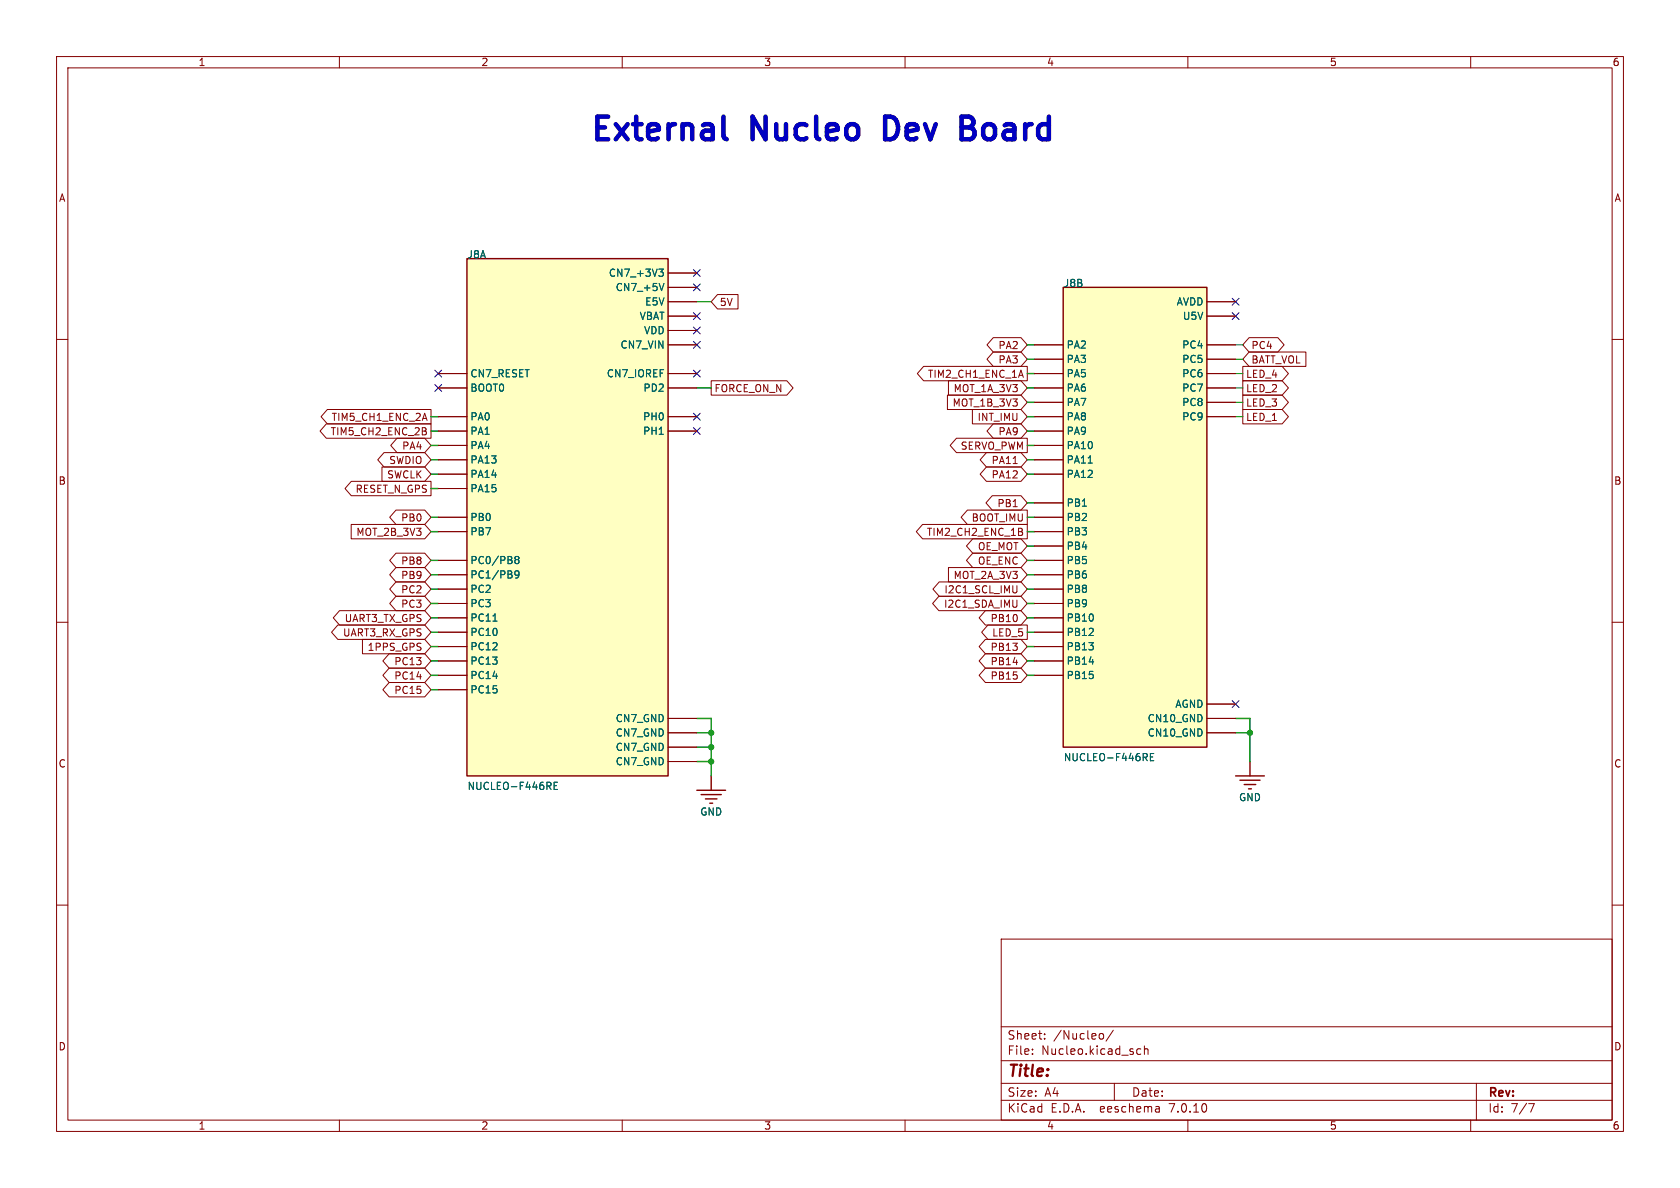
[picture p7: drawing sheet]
<svg xmlns="http://www.w3.org/2000/svg" width="297mm" height="210mm" viewBox="0 0 297 210" stroke-linecap="round" stroke-linejoin="round" font-family="sans-serif">
<g fill="none" stroke="#840000" stroke-width=".18">
<path d="M10 10h277v190h-277zM12 12h273v186h-273zM60 10v2M110 10v2M160 10v2M210 10v2M260 10v2M10 60h2M118.1 53.3h5.1M118.1 55.9h5.1M118.1 48.3h5.1M118.1 50.8h5.1"/>
<path d="M118.1 58.4h5.1M126.8 52.1h3.7v2.5h-3.7l-1.1-1.3zM175.6 59.7h4.9l1.1 1.3-1.1 1.2h-4.9l-1.1-1.2zM213.4 53.3h5M213.4 55.9h5M220.8 59.7h5.1l1.1 1.3-1.1 1.2h-5.1l-1.1-1.2zM285 60h2M57.7 74.9h18.5v2.6h-18.5l-1.1-1.3zM57.9 72.4h18.3v2.5h-18.3l-1.1-1.2zM70.2 77.5h4.9l1.1 1.2-1.1 1.3h-4.9l-1.1-1.3zM75.3 76.3l.1 .1-.1 .4M75.3 75.7v.4"/>
<path d="M77.5 73.7h5M77.5 66h5M77.5 68.6h5M77.5 76.2h5M77.5 78.7h5M118.1 73.7h5.1M118.1 66h5.1M118.1 68.6h5.1M118.1 76.2h5.1M118.1 61h5.1M125.7 67.3h13.4l1.1 1.3-1.1 1.3h-13.4zM163.3 64.8h18.3v2.5h-18.3l-1.1-1.3z"/>
<path d="M167.5 69.8h13l1.1 1.3-1.1 1.3h-13zM167.7 67.3h12.8l1.1 1.3-1.1 1.3h-12.8zM169.1 77.5h12.5v2.5h-12.5l-1.1-1.3zM171.9 72.4h8.6l1.1 1.3-1.1 1.2h-8.6zM175.6 74.9h4.9l1.1 1.3-1.1 1.3h-4.9l-1.1-1.3zM175.6 62.2h4.9l1.1 1.3-1.1 1.3h-4.9l-1.1-1.3zM182.9 73.7h5.1M182.9 66h5.1M182.9 68.6h5.1M182.9 71.1h5.1M182.9 76.2h5.1M182.9 78.7h5.1"/>
<path d="M182.9 61h5.1M182.9 63.5h5.1M213.4 73.7h5M213.4 66h5M213.4 68.6h5M213.4 71.1h5M213.4 61h5M213.4 63.5h5M219.7 72.4h7l1.1 1.3-1.1 1.2h-7zM219.7 69.8h7l1.1 1.3-1.1 1.3h-7zM219.7 67.3h7l1.1 1.3-1.1 1.3h-7zM219.7 64.8h7l1.1 1.2-1.1 1.3h-7z"/>
<path d="M220.8 62.2h10.1v2.6h-10.1l-1.1-1.3zM62.1 92.7h13l1.1 1.3-1.1 1.3h-13zM62.1 85.1h14.1v2.5h-14.1l-1.1-1.2zM67.5 82.5h7.6l1.1 1.3-1.1 1.3h-7.6zM67.9 80h7.2l1.1 1.3-1.1 1.3h-7.2l-1.1-1.3zM70 90.2h5.1l1.1 1.2-1.1 1.3h-5.1l-1.1-1.3zM70 97.8h5.1l1.1 1.3-1.1 1.2h-5.1l-1.1-1.2zM77.5 83.8h5M77.5 81.3h5M77.5 91.4h5M77.5 99.1h5M77.5 94h5"/>
<path d="M77.5 86.4h5M163.1 92.7h18.5v2.6h-18.5l-1.1-1.3zM171 90.2h10.6v2.5h-10.6l-1.1-1.3zM172 97.8h8.5l1.1 1.3-1.1 1.2h-8.5l-1.1-1.2zM172 95.2h8.5l1.1 1.3-1.1 1.3h-8.5l-1.1-1.3zM174.4 80h6.1l1.1 1.3-1.1 1.3h-6.1l-1.1-1.3zM174.4 82.5h6.1l1.1 1.3-1.1 1.3h-6.1l-1.1-1.3zM175.4 87.6h5.1l1.1 1.3-1.1 1.3h-5.1l-1.1-1.3zM179.1 82h.7M180.7 94l.1 .2-.1 .4M180.7 93.5v.4M182.9 83.8h5.1"/>
<path d="M182.9 81.3h5.1M182.9 91.4h5.1M182.9 88.9h5.1M182.9 96.5h5.1M182.9 99.1h5.1M182.9 94h5.1M10 110h2M59.7 110.5h15.4l1.1 1.3-1.1 1.2h-15.4l-1.1-1.2zM60 107.9h15.1l1.1 1.3-1.1 1.3h-15.1l-1.1-1.3zM64.1 113h11l1.1 1.3-1.1 1.3h-11zM68.8 118.1h6.3l1.1 1.3-1.1 1.3h-6.3l-1.1-1.3zM68.8 115.6h6.3l1.1 1.2-1.1 1.3h-6.3l-1.1-1.3z"/>
<path d="M70 100.3h5.1l1.1 1.3-1.1 1.3h-5.1l-1.1-1.3zM70 102.9h5.1l1.1 1.2-1.1 1.3h-5.1l-1.1-1.3zM70 105.4h5.1l1.1 1.3-1.1 1.3h-5.1l-1.1-1.3zM77.5 111.8h5M77.5 101.6h5M77.5 109.2h5M77.5 119.4h5M77.5 116.8h5M77.5 104.1h5M77.5 114.3h5M77.5 106.7h5M166 105.4h14.5l1.1 1.3-1.1 1.3h-14.5l-1.1-1.3z"/>
<path d="M166 102.9h14.5l1.1 1.2-1.1 1.3h-14.5l-1.1-1.3zM167.7 100.3h12.8l1.1 1.3-1.1 1.3h-12.8zM174.2 113h6.3l1.1 1.3-1.1 1.3h-6.3l-1.1-1.3zM174.2 115.6h6.3l1.1 1.2-1.1 1.3h-6.3l-1.1-1.3zM174.2 118.1h6.3l1.1 1.3-1.1 1.3h-6.3l-1.1-1.3zM174.2 107.9h6.3l1.1 1.3-1.1 1.3h-6.3l-1.1-1.3zM174.7 110.5h6.9v2.5h-6.9l-1.2-1.2zM179.8 103.5l-.1 1.2M182.9 111.8h5.1M182.9 101.6h5.1M182.9 109.2h5.1M182.9 119.4h5.1"/>
<path d="M182.9 116.8h5.1M182.9 104.1h5.1M182.9 114.3h5.1M182.9 106.7h5.1M285 110h2M68.8 120.6h6.3l1.1 1.3-1.1 1.3h-6.3l-1.1-1.3zM77.5 121.9h5M118.1 129.5h5.1M118.1 127h5.1M118.1 132.1h5.1M118.1 134.6h5.1M213.4 129.5h5"/>
<path d="M213.4 124.5h5M213.4 127h5M10 160h2M285 160h2M177 166h108v32h-108zM60 198v2M110 198v2M160 198v2M177 194.5h108M177 191.5h108M177 187.5h108M177 181.5h108"/>
<path d="M182.5 186.3v.1M182.5 185.5v.1M184.7 183.6v.1M184.7 182.8v.1M194.6 182.7l.4 .1 .1 .2-.1 .6-.4 .1M196.8 182.1l-1.3 2M197 191.5v3M201 186.3l.2 .1 .5-.1M201.7 185.5l-.5-.1-.2 .1M202.3 185.5l.2-.1 .4 .1 .1 .9M202.3 184.9v1.5M204.9 195.7l.1 .9"/>
<path d="M205 196.5l-.2 .1M205 196h-.2M210 198v2M260 198v2M261 191.5v6.5M270.2 195.1h1l-.6 1.5"/>
</g>
<g fill="#ffffc2" stroke="#ffffc2" stroke-width=".18">
<path d="M188 50.8h25.4v81.3h-25.4z"/>
<path d="M82.5 45.7h35.6v91.5h-35.6z"/>
</g>
<path d="M82.5 45.7h35.6v91.5h-35.6zM188 50.8h25.4v81.3h-25.4zM123.2 139.7h5.1M125.7 137.2v2.5M218.4 137.2h5.1M219.2 137.9h3.6M220 138.7h2M220.7 139.4h.5M221 134.6v2.6M124 140.5h3.5M124.7 141.2h2M125.5 142h.5" fill="none" stroke="#840000" stroke-width=".25"/>
<path d="M116.5 47.6h.8l-.5 .5 .4 .1 .1 .4-.3 .2h-.3M117.4 50.1l-.4 1.3M91.3 98.9l-.3-.2 .3-.3h.2l.2 .2-.2 .3M91.3 98.9l-.3 .3 .1 .3 .2 .1h.3l.1-.2v-.2l-.2-.3M91.3 98.9h.2M192.4 81.9h.7M87.1 109.8h.8M91.7 101.5l-.2 .2-.4-.1-.1-.1 .1-.5 .4-.1 .2 .1a.84 .84 0 0 1-.3 1.2h-.3M98 138.9h.4M98.6 138.3h-.6v1.3h.6M203.4 133.8h.4M204 133.2h-.6v1.3h.6" fill="none" stroke="#006464" stroke-width=".18"/>
<path d="M127.9 20.6v3.4l.2 .4 .4 .2M157.4 20.6h-.9v4h.9M170 20.6h1.3l.6 .4M170 22.5h1.3M171.3 22.5l.6 .2M171.9 24.4l-.4 .2h-1.5M171.9 22.1l-.6 .4" fill="none" stroke="#0000c2" stroke-width=".8"/>
<g fill="none" stroke="#009600" stroke-width=".25">
<path d="M76.2 73.7h1.3M76.2 76.2h1.3M76.2 78.7h1.3M123.2 68.6h2.5M181.6 68.6h1.3M181.6 66h1.3M181.6 71.1h1.3M181.6 73.7h1.3M181.6 76.2h1.3M181.6 78.7h1.3M181.6 63.5h1.3M181.6 61h1.3"/>
<path d="M76.2 83.8h1.3M76.2 81.3h1.3M76.2 99.1h1.3M76.2 94h1.3M76.2 91.4h1.3M76.2 86.4h1.3M181.6 83.8h1.3M181.6 81.3h1.3M181.6 88.9h1.3M181.6 99.1h1.3M181.6 94h1.3M181.6 91.4h1.3"/>
<path d="M181.6 96.5h1.3M76.2 114.3h1.3M76.2 119.4h1.3M76.2 116.8h1.3M76.2 109.2h1.3M76.2 101.6h1.3M76.2 111.8h1.3M76.2 106.7h1.3M76.2 104.1h1.3M181.6 114.3h1.3M181.6 119.4h1.3M181.6 116.8h1.3"/>
<path d="M181.6 109.2h1.3M181.6 101.6h1.3M181.6 111.8h1.3M181.6 106.7h1.3M181.6 104.1h1.3M76.2 121.9h1.3M123.2 129.5h2.5M123.2 127h2.5v10.2M123.2 134.6h2.5M123.2 132.1h2.5M218.4 129.5h2.6M218.4 127h2.6v7.6"/>
</g>
<path d="M123.2 53.3h2.5M218.4 63.5h1.3M218.4 61h1.3M218.4 71.1h1.3M218.4 73.7h1.3M218.4 66h1.3M218.4 68.6h1.3" fill="none" stroke="#009600" stroke-width=".18"/>
<g fill="none" stroke="#000084" stroke-width=".18">
<path d="M122.6 57.8l1.2 1.2M122.6 50.2l1.2 1.2M122.6 47.7l1.2 1.2M122.6 55.3l1.2 1.2M123.8 57.8l-1.2 1.2M123.8 50.2l-1.2 1.2M123.8 47.7l-1.2 1.2M123.8 55.3l-1.2 1.2M217.8 55.3l1.2 1.2M217.8 52.7l1.2 1.2M219 55.3l-1.2 1.2M219 52.7l-1.2 1.2"/>
<path d="M76.9 65.4l1.2 1.2M76.9 68l1.2 1.2M78.1 65.4l-1.2 1.2M78.1 68l-1.2 1.2M122.6 60.4l1.2 1.2M122.6 75.6l1.2 1.2M122.6 73.1l1.2 1.2M122.6 65.4l1.2 1.2M123.8 60.4l-1.2 1.2M123.8 75.6l-1.2 1.2M123.8 73.1l-1.2 1.2M123.8 65.4l-1.2 1.2"/>
<path d="M217.8 123.9l1.2 1.2M219 123.9l-1.2 1.2"/>
</g>
<g fill="#009600" stroke="#009600" stroke-width=".18">
<circle cx="221" cy="129.5" r=".46"/>
<circle cx="125.7" cy="132.1" r=".46"/>
<circle cx="125.7" cy="134.6" r=".46"/>
<circle cx="125.7" cy="129.5" r=".46"/>
</g>
<g font-size="5.6" fill="#0000c2">
<text x="104.1" y="25.2">External</text>
<text x="133.2" y="25.2">Nucleo</text>
<text x="158.2" y="25.2">Dev</text>
<text x="173.3" y="25.2">Board</text>
</g>
<text font-size="2.8" fill="#840000" x="178" y="190.9">Title:</text>
<g font-size="2.1" fill="#840000">
<text x="178" y="184">Sheet:</text>
<text x="186.2" y="184">/Nucleo/</text>
<text x="178" y="186.7">File:</text>
<text x="184.1" y="186.7">Nucleo.kicad_sch</text>
<text x="178" y="196.9">KiCad</text>
<text x="178" y="194.1">Size:</text>
<text x="184.7" y="194.1">A4</text>
<text x="185.7" y="196.9">E.D.A.</text>
<text x="194.6" y="196.9">eeschema</text>
<text x="200" y="194.1">Date:</text>
<text x="207" y="196.9">7.0.10</text>
<text x="263" y="194.3">Rev:</text>
<text x="263" y="196.9">Id:</text>
<text x="267.1" y="196.9">7/7</text>
</g>
<g font-size="1.8" fill="#840000">
<text x="35" y="11.9">1</text>
<text x="85" y="11.9">2</text>
<text x="135" y="11.9">3</text>
<text x="185" y="11.9">4</text>
<text x="235" y="11.9">5</text>
<text x="285" y="11.9">6</text>
<text x="10.3" y="35.9">A</text>
<text x="285.3" y="35.9">A</text>
<text x="127.2" y="54.3">5V</text>
<text x="176.4" y="61.9">PA2</text>
<text x="176.4" y="64.5">PA3</text>
<text x="221.1" y="61.9">PC4</text>
<text x="221.1" y="64.5">BATT_VOL</text>
<text x="126.2" y="69.5">FORCE_ON_N</text>
<text x="163.9" y="67">TIM2_CH1_ENC_1A</text>
<text x="168.5" y="69.5">MOT_1A_3V3</text>
<text x="220.2" y="69.5">LED_2</text>
<text x="220.2" y="67">LED_4</text>
<text x="58.3" y="77.2">TIM5_CH2_ENC_2B</text>
<text x="58.5" y="74.6">TIM5_CH1_ENC_2A</text>
<text x="168.3" y="72.1">MOT_1B_3V3</text>
<text x="172.7" y="74.6">INT_IMU</text>
<text x="176.4" y="77.2">PA9</text>
<text x="220.2" y="74.6">LED_1</text>
<text x="220.2" y="72.1">LED_3</text>
<text x="68.7" y="82.2">SWDIO</text>
<text x="71" y="79.7">PA4</text>
<text x="169.7" y="79.7">SERVO_PWM</text>
<text x="175.2" y="82.2">PA11</text>
<text x="10.3" y="85.9">B</text>
<text x="62.8" y="87.3">RESET_N_GPS</text>
<text x="68.3" y="84.8">SWCLK</text>
<text x="175.2" y="84.8">PA12</text>
<text x="176.2" y="89.9">PB1</text>
<text x="285.3" y="85.9">B</text>
<text x="62.9" y="94.9">MOT_2B_3V3</text>
<text x="70.8" y="92.4">PB0</text>
<text x="163.8" y="94.9">TIM2_CH2_ENC_1B</text>
<text x="171.7" y="92.4">BOOT_IMU</text>
<text x="70.8" y="100">PB8</text>
<text x="172.8" y="100">OE_ENC</text>
<text x="172.8" y="97.5">OE_MOT</text>
<text x="70.8" y="102.6">PB9</text>
<text x="70.8" y="105.1">PC2</text>
<text x="70.8" y="107.6">PC3</text>
<text x="166.8" y="107.6">I2C1_SDA_IMU</text>
<text x="166.9" y="105.1">I2C1_SCL_IMU</text>
<text x="168.5" y="102.6">MOT_2A_3V3</text>
<text x="60.5" y="112.7">UART3_RX_GPS</text>
<text x="60.8" y="110.2">UART3_TX_GPS</text>
<text x="175" y="110.2">PB10</text>
<text x="175.3" y="112.7">LED_5</text>
<text x="64.9" y="115.3">1PPS_GPS</text>
<text x="69.6" y="117.8">PC13</text>
<text x="175" y="115.3">PB13</text>
<text x="175" y="117.8">PB14</text>
<text x="69.6" y="122.9">PC15</text>
<text x="69.6" y="120.3">PC14</text>
<text x="175" y="120.3">PB15</text>
<text x="10.3" y="135.9">C</text>
<text x="285.3" y="135.9">C</text>
<text x="10.3" y="185.9">D</text>
<text x="285.3" y="185.9">D</text>
<text x="35" y="199.9">1</text>
<text x="85" y="199.9">2</text>
<text x="135" y="199.9">3</text>
<text x="185" y="199.9">4</text>
<text x="235" y="199.9">5</text>
<text x="285" y="199.9">6</text>
</g>
<g font-size="1.8" fill="#006464">
<text x="82.6" y="45.9">J8A</text>
<text x="107.5" y="49.1">CN7_+3V3</text>
<text x="108.8" y="51.7">CN7_+5V</text>
<text x="188" y="50.9">J8B</text>
<text x="113" y="56.7">VBAT</text>
<text x="113.8" y="59.3">VDD</text>
<text x="114" y="54.2">E5V</text>
<text x="207.9" y="54.2">AVDD</text>
<text x="209" y="56.7">U5V</text>
<text x="109.6" y="61.8">CN7_VIN</text>
<text x="188.5" y="61.8">PA2</text>
<text x="188.5" y="64.4">PA3</text>
<text x="208.9" y="61.8">PC4</text>
<text x="208.9" y="64.4">PC5</text>
<text x="83.1" y="66.9">CN7_RESET</text>
<text x="83.1" y="69.4">BOOT0</text>
<text x="107.2" y="66.9">CN7_IOREF</text>
<text x="113.6" y="69.4">PD2</text>
<text x="188.5" y="66.9">PA5</text>
<text x="188.5" y="69.4">PA6</text>
<text x="188.5" y="72">PA7</text>
<text x="208.9" y="69.4">PC7</text>
<text x="208.9" y="72">PC8</text>
<text x="208.9" y="66.9">PC6</text>
<text x="83.1" y="74.5">PA0</text>
<text x="83.1" y="77.1">PA1</text>
<text x="113.6" y="74.5">PH0</text>
<text x="113.6" y="77.1">PH1</text>
<text x="188.5" y="77.1">PA9</text>
<text x="188.5" y="74.5">PA8</text>
<text x="208.9" y="74.5">PC9</text>
<text x="83.1" y="82.1">PA13</text>
<text x="83.1" y="79.6">PA4</text>
<text x="188.5" y="82.1">PA11</text>
<text x="188.5" y="79.6">PA10</text>
<text x="83.1" y="84.7">PA14</text>
<text x="83.1" y="87.2">PA15</text>
<text x="188.5" y="84.7">PA12</text>
<text x="188.5" y="89.8">PB1</text>
<text x="83.1" y="94.8">PB7</text>
<text x="83.1" y="92.3">PB0</text>
<text x="188.5" y="92.3">PB2</text>
<text x="188.5" y="94.8">PB3</text>
<text x="83.1" y="99.9">PC0/PB8</text>
<text x="188.5" y="97.4">PB4</text>
<text x="188.5" y="99.9">PB5</text>
<text x="83.1" y="105">PC2</text>
<text x="83.1" y="102.5">PC1/PB9</text>
<text x="83.1" y="107.5">PC3</text>
<text x="188.5" y="102.5">PB6</text>
<text x="188.5" y="105">PB8</text>
<text x="188.5" y="107.5">PB9</text>
<text x="83.1" y="112.6">PC10</text>
<text x="83.1" y="110.1">PC11</text>
<text x="188.5" y="112.6">PB12</text>
<text x="188.5" y="110.1">PB10</text>
<text x="83.1" y="117.7">PC13</text>
<text x="83.1" y="115.2">PC12</text>
<text x="188.5" y="117.7">PB14</text>
<text x="188.5" y="115.2">PB13</text>
<text x="83.1" y="120.2">PC14</text>
<text x="83.1" y="122.8">PC15</text>
<text x="188.5" y="120.2">PB15</text>
<text x="207.7" y="125.3">AGND</text>
<text x="108.8" y="130.4">CN7_GND</text>
<text x="108.8" y="127.9">CN7_GND</text>
<text x="202.8" y="130.4">CN10_GND</text>
<text x="202.8" y="127.9">CN10_GND</text>
<text x="108.8" y="132.9">CN7_GND</text>
<text x="108.8" y="135.5">CN7_GND</text>
<text x="188" y="134.8">NUCLEO-F446RE</text>
<text x="82.6" y="139.8">NUCLEO-F446RE</text>
<text x="218.9" y="141.8">GND</text>
<text x="123.7" y="144.4">GND</text>
</g>
</svg>
